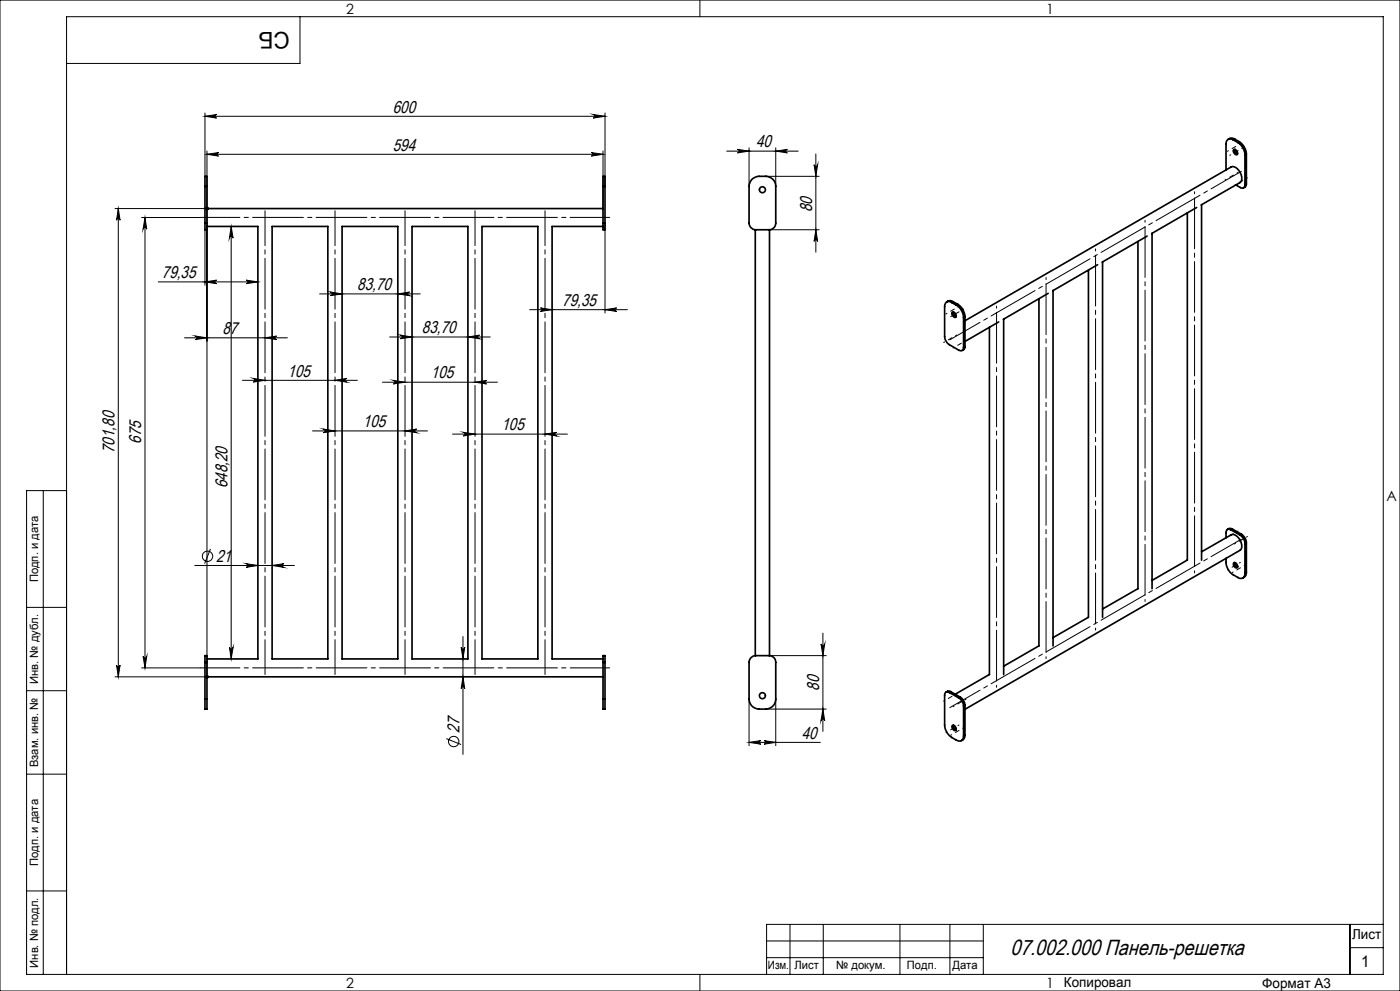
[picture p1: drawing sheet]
<svg xmlns="http://www.w3.org/2000/svg" width="420mm" height="297mm" viewBox="0 0 420 297" stroke-linecap="round" stroke-linejoin="round" font-family="sans-serif">
<g fill="none" stroke="#000" stroke-width=".3">
<path d="M0 0h420v297h-420zM90 5v14h-70M210 0v5M61.5 34.9l3.5-.6a.53 .53 0 0 0-.5 .6 .53 .53 0 0 0 .5 .5zM61.5 33.9v18.9M61.5 34.9h120M178 34.3l3.5 .6-3.5 .5a.53 .53 0 0 0 .5-.5 .53 .53 0 0 0-.5-.6zM181.5 33.9v21.9M62.1 46.2l3.5-.5a.53 .53 0 0 0-.5 .5 .53 .53 0 0 0 .5 .6zM62.1 45.3v156.9M62.1 46.2h118.8M177.4 45.7l3.5 .5-3.5 .6a.53 .53 0 0 0 .5-.6 .53 .53 0 0 0-.5-.5z"/>
<path d="M180.9 45.3v17.2M218 45.3h21.5M221.2 44.8l3.5 .5-3.5 .5a.53 .53 0 0 0 .5-.5 .53 .53 0 0 0-.5-.5zM224.7 44.3v11.5M229.7 52.8h16M232.7 45.3l3.5-.5a.53 .53 0 0 0-.5 .5 .53 .53 0 0 0 .5 .5zM232.7 44.3v11.5M244.2 49.4a.53 .53 0 0 0 .6 .5 .53 .53 0 0 0 .5-.5l-.5 3.4zM244.8 46.1v29.5M34.5 62.5h27.6M35.5 62.5l.5 3.5a.53 .53 0 0 0-.5-.5 .53 .53 0 0 0-.5 .5zM35.5 62.5v140.3"/>
<path d="M42.5 65.2h17.6M43.5 65.2l.5 3.5a.55 .55 0 0 0-.5-.5 .55 .55 0 0 0-.6 .5zM43.5 65.2v135M61.5 68.9v16.6M69.4 67.9l.5 3.5a.55 .55 0 0 0-.5-.5 .55 .55 0 0 0-.6 .5zM69.4 67.9v129.6M181.5 66.9v26.9M230.8 68.9h14.9M244.8 68.9l.5 3.5a.53 .53 0 0 0-.5-.5 .53 .53 0 0 0-.6 .5zM47.4 84.5h30M61.5 84.5l3.5-.5a.53 .53 0 0 0-.5 .5 .53 .53 0 0 0 .5 .5zM73.9 84l3.5 .5-3.5 .5a.53 .53 0 0 0 .5-.5 .53 .53 0 0 0-.5-.5z"/>
<path d="M95.9 88.1h30.2M99.1 87.5l3.5 .6-3.5 .5a.55 .55 0 0 0 .5-.5 .55 .55 0 0 0-.5-.6zM119.3 88.1l3.6-.6a.55 .55 0 0 0-.6 .6 .55 .55 0 0 0 .6 .5zM158.9 92.8h29.3M162.1 92.3l3.5 .5-3.5 .5a.53 .53 0 0 0 .5-.5 .53 .53 0 0 0-.5-.5zM181.5 92.8l3.5-.5a.53 .53 0 0 0-.5 .5 .53 .53 0 0 0 .5 .5zM55.4 101.2h30.8M58.6 100.7l3.5 .5-3.5 .6a.53 .53 0 0 0 .5-.6 .53 .53 0 0 0-.5-.5zM72.7 114h34.5M76 113.4l3.5 .6-3.5 .5a.55 .55 0 0 0 .5-.5 .55 .55 0 0 0-.5-.6zM79.5 101.2l3.5-.5a.53 .53 0 0 0-.5 .5 .53 .53 0 0 0 .5 .6zM100.5 114l3.5-.6a.55 .55 0 0 0-.5 .6 .55 .55 0 0 0 .5 .5z"/>
<path d="M114.8 114.5h34.4M116.9 101h30.2M118 114l3.5 .5-3.5 .6a.53 .53 0 0 0 .5-.6 .53 .53 0 0 0-.5-.5zM120.1 100.4l3.5 .6-3.5 .5a.55 .55 0 0 0 .5-.5 .55 .55 0 0 0-.5-.6zM140.4 101l3.5-.6a.55 .55 0 0 0-.5 .6 .55 .55 0 0 0 .5 .5zM142.5 114.5l3.5-.5a.53 .53 0 0 0-.5 .5 .53 .53 0 0 0 .5 .6zM93.8 129.1h34.4M97 128.6l3.5 .5-3.5 .6a.55 .55 0 0 0 .5-.6 .55 .55 0 0 0-.5-.5zM121.5 129.1l3.5-.5a.55 .55 0 0 0-.5 .5 .55 .55 0 0 0 .5 .6zM135.7 130.1h34.5M139 129.6l3.5 .5-3.5 .6a.55 .55 0 0 0 .5-.6 .55 .55 0 0 0-.5-.5zM163.5 130.1l3.5-.5a.55 .55 0 0 0-.5 .5 .55 .55 0 0 0 .5 .6z"/>
<path d="M13 147v145M20 147h-12v145h407v-287h-395v287M58.4 169.5h29.9M63.1 164.5l-1.7 4.4M73.9 168.9l3.5 .6-3.5 .5a.55 .55 0 0 0 .5-.5 .55 .55 0 0 0-.5-.6zM81.6 169.5l3.5-.6a.55 .55 0 0 0-.5 .6 .55 .55 0 0 0 .5 .5zM8 182h12M35 199.4a.53 .53 0 0 0 .5 .5 .53 .53 0 0 0 .5-.5l-.5 3.4zM42.9 196.7a.55 .55 0 0 0 .6 .5 .55 .55 0 0 0 .5-.5l-.5 3.5zM68.8 194a.55 .55 0 0 0 .6 .5 .55 .55 0 0 0 .5-.5l-.5 3.5zM138.4 194a.53 .53 0 0 0 .5 .5 .53 .53 0 0 0 .5-.5l-.5 3.5zM138.9 190.8v35.3"/>
<path d="M230.8 196.5h17.1M246.3 193a.55 .55 0 0 0 .6 .5 .55 .55 0 0 0 .5-.5l-.5 3.5zM246.9 189.8v29.4M8 207h12M34.5 202.8h27.6M42.5 200.2h17.6M138.9 202.8l.5 3.6a.53 .53 0 0 0-.5-.6 .53 .53 0 0 0-.5 .6zM224.7 209.5v14M229.7 212.5h18.2M232.7 209.5v14M246.9 212.5l.5 3.5a.55 .55 0 0 0-.5-.5 .55 .55 0 0 0-.6 .5zM8 232h12"/>
<path d="M133.9 221.4l4.4 1.7M224.7 222.5l3.5-.5a.53 .53 0 0 0-.5 .5 .53 .53 0 0 0 .5 .5zM224.7 222.5h21.4M229.2 222l3.5 .5-3.5 .5a.53 .53 0 0 0 .5-.5 .53 .53 0 0 0-.5-.5zM8 267h12M237 277v15M247 277v15M270 277v15M285 277v15M295 277v15M405 277v15M415 277h-185v15"/>
<path d="M210 292v5M230 282h65M230 287h65M405 284h10"/>
<circle cx="62.3" cy="166.7" r="1.55"/>
<circle cx="136.1" cy="222.3" r="1.56"/>
</g>
<path d="M61.6 62.5h1M61.7 62.2l.7 .7M62.1 62v1M62.4 62.2l-.7 .7M61.6 202.8h1M61.7 202.5l.7 .7M62.1 202.3v1.1M62.4 202.5l-.7 .7" fill="none" stroke="#000" stroke-width=".7" stroke-linecap="butt"/>
<g fill="none" stroke="#000" stroke-width=".3" stroke-dasharray="15.2 1.3 1.3 1.3" stroke-dashoffset="14.9">
<path d="M367.5 53.9l3.9-2.2M368.2 45.3l3.9-2.2M368.9 46.6l3.9-2.3M370.4 55.5l3.8-2.2M283.8 94.1l3.9-2.3M285.2 94.9l3.9-2.3M283.1 102.7l3.9-2.3M285.9 104.3l3.9-2.3M367.5 161.4l3.9-2.2M368.2 170.8l3.9-2.3M369.6 171.6l3.9-2.2M370.4 163l3.8-2.2"/>
<path d="M283.1 210.1l3.9-2.2M283.8 219.5l3.9-2.2M285.9 211.8l3.9-2.3M285.2 220.3l3.9-2.2"/>
</g>
<path d="M372.4 51.4l-87.5 50.5M372.4 161.6l-87.5 50.5" fill="none" stroke="#000" stroke-width=".3" stroke-dasharray="15.2 1.3 1.3 1.3" stroke-dashoffset="4.7"/>
<path d="M358.4 57.5v114.2M328.7 74.6v114.2M343.5 66v114.3M299 91.7v114.3M313.8 83.2v114.2" fill="none" stroke="#000" stroke-width=".3" stroke-dasharray="15.2 1.3 1.3 1.3" stroke-dashoffset="-1.9"/>
<path d="M182.9 65.2h-122.8M182.9 200.2h-122.8" fill="none" stroke="#000" stroke-width=".3" stroke-dasharray="15.2 1.3 1.3 1.3" stroke-dashoffset="3.4"/>
<path d="M79.5 63.2v139M100.5 63.2v139M121.5 63.2v139M142.5 63.2v139M163.5 63.2v139" fill="none" stroke="#000" stroke-width=".3" stroke-dasharray="15.2 1.3 1.3 1.3" stroke-dashoffset="4.8"/>
<g fill="#000">
<path d="M61.5 34.9l3.5-.6a.53 .53 0 0 0-.5 .6 .53 .53 0 0 0 .5 .5zM178 34.3l3.5 .6-3.5 .5a.53 .53 0 0 0 .5-.5 .53 .53 0 0 0-.5-.6zM76 113.4l3.5 .6-3.5 .5a.55 .55 0 0 0 .5-.5 .55 .55 0 0 0-.5-.6zM100.5 114l3.5-.6a.55 .55 0 0 0-.5 .6 .55 .55 0 0 0 .5 .5zM97 128.6l3.5 .5-3.5 .6a.55 .55 0 0 0 .5-.6 .55 .55 0 0 0-.5-.5zM121.5 129.1l3.5-.5a.55 .55 0 0 0-.5 .5 .55 .55 0 0 0 .5 .6zM118 114l3.5 .5-3.5 .6a.53 .53 0 0 0 .5-.6 .53 .53 0 0 0-.5-.5zM142.5 114.5l3.5-.5a.53 .53 0 0 0-.5 .5 .53 .53 0 0 0 .5 .6zM139 129.6l3.5 .5-3.5 .6a.55 .55 0 0 0 .5-.6 .55 .55 0 0 0-.5-.5zM163.5 130.1l3.5-.5a.55 .55 0 0 0-.5 .5 .55 .55 0 0 0 .5 .6zM162.1 92.3l3.5 .5-3.5 .5a.53 .53 0 0 0 .5-.5 .53 .53 0 0 0-.5-.5zM181.5 92.8l3.5-.5a.53 .53 0 0 0-.5 .5 .53 .53 0 0 0 .5 .5zM120.1 100.4l3.5 .6-3.5 .5a.55 .55 0 0 0 .5-.5 .55 .55 0 0 0-.5-.6zM140.4 101l3.5-.6a.55 .55 0 0 0-.5 .6 .55 .55 0 0 0 .5 .5z"/>
<path d="M177.4 45.7l3.5 .5-3.5 .6a.53 .53 0 0 0 .5-.6 .53 .53 0 0 0-.5-.5zM62.1 46.2l3.5-.5a.53 .53 0 0 0-.5 .5 .53 .53 0 0 0 .5 .6zM79.5 101.2l3.5-.5a.53 .53 0 0 0-.5 .5 .53 .53 0 0 0 .5 .6zM58.6 100.7l3.5 .5-3.5 .6a.53 .53 0 0 0 .5-.6 .53 .53 0 0 0-.5-.5zM81.6 169.5l3.5-.6a.55 .55 0 0 0-.5 .6 .55 .55 0 0 0 .5 .5zM73.9 168.9l3.5 .6-3.5 .5a.55 .55 0 0 0 .5-.5 .55 .55 0 0 0-.5-.6zM119.3 88.1l3.6-.6a.55 .55 0 0 0-.6 .6 .55 .55 0 0 0 .6 .5zM99.1 87.5l3.5 .6-3.5 .5a.55 .55 0 0 0 .5-.5 .55 .55 0 0 0-.5-.6zM73.9 84l3.5 .5-3.5 .5a.53 .53 0 0 0 .5-.5 .53 .53 0 0 0-.5-.5zM61.5 84.5l3.5-.5a.53 .53 0 0 0-.5 .5 .53 .53 0 0 0 .5 .5z"/>
<path d="M221.2 44.8l3.5 .5-3.5 .5a.53 .53 0 0 0 .5-.5 .53 .53 0 0 0-.5-.5zM232.7 45.3l3.5-.5a.53 .53 0 0 0-.5 .5 .53 .53 0 0 0 .5 .5z"/>
<path d="M35.5 62.5l.5 3.5a.53 .53 0 0 0-.5-.5 .53 .53 0 0 0-.5 .5zM35 199.4a.53 .53 0 0 0 .5 .5 .53 .53 0 0 0 .5-.5l-.5 3.4z"/>
<path d="M43.5 65.2l.5 3.5a.55 .55 0 0 0-.5-.5 .55 .55 0 0 0-.6 .5zM42.9 196.7a.55 .55 0 0 0 .6 .5 .55 .55 0 0 0 .5-.5l-.5 3.5zM138.4 194a.53 .53 0 0 0 .5 .5 .53 .53 0 0 0 .5-.5l-.5 3.5zM138.9 202.8l.5 3.6a.53 .53 0 0 0-.5-.6 .53 .53 0 0 0-.5 .6z"/>
<path d="M68.8 194a.55 .55 0 0 0 .6 .5 .55 .55 0 0 0 .5-.5l-.5 3.5zM69.4 67.9l.5 3.5a.55 .55 0 0 0-.5-.5 .55 .55 0 0 0-.6 .5zM244.8 68.9l.5 3.5a.53 .53 0 0 0-.5-.5 .53 .53 0 0 0-.6 .5zM244.2 49.4a.53 .53 0 0 0 .6 .5 .53 .53 0 0 0 .5-.5l-.5 3.4zM246.9 212.5l.5 3.5a.55 .55 0 0 0-.5-.5 .55 .55 0 0 0-.6 .5zM246.3 193a.55 .55 0 0 0 .6 .5 .55 .55 0 0 0 .5-.5l-.5 3.5z"/>
<path d="M224.7 222.5l3.5-.5a.53 .53 0 0 0-.5 .5 .53 .53 0 0 0 .5 .5zM229.2 222l3.5 .5-3.5 .5a.53 .53 0 0 0 .5-.5 .53 .53 0 0 0-.5-.5z"/>
</g>
<g fill="none" stroke="#000" stroke-width=".5">
<path d="M61.5 55.8v-3h.6v3M61.5 55.8h.6M61.5 55.8v11M62.1 55.8v11M180.9 55.8v-3h.6v3M180.9 55.8h.6M180.9 55.8v11M181.5 55.8v11M225.6 53.7l.8-.5a5.2 5.2 0 0 1 3.3-.4 3 3 0 0 1 3 3v11a1.99 1.99 0 0 1-2 2.1h-4a2.05 2.05 0 0 1-2-2.1v-11l.4-1.3zM370 41.9a1.32 1.32 0 0 0-1.6-.1 1.32 1.32 0 0 0-.6 1.3v7.8M370 41.9l1.4 .8M370.1 44.9a.97 .97 0 0 1 1 .4 .97 .97 0 0 1 0 1.1 1.16 1.16 0 0 1-1-1.5z"/>
<path d="M370.4 41.7l-1-.3-1 .4M370.4 41.7l-.4 .2M370.4 41.7l1.4 .8M370.5 44.8a1.33 1.33 0 0 0 .8 1.3M371.4 42.7a4.8 4.8 0 0 1 2.1 3.7M371.8 42.5a4.8 4.8 0 0 1 2.1 3.6M371.8 42.5l-.4 .2M373.5 55.4a.86 .86 0 0 1-.4 .9 .86 .86 0 0 1-1-.1l-1.4-.8M373.5 46.4v9M373.9 55.1l-.2 .8-.6 .4M373.9 46.1l-.4 .3M373.9 55.1l-.4 .3"/>
<path d="M373.9 46.1v9M61.5 66.8v2.1h.6v-2.1M61.5 66.8h.6M62.1 67.9h15.3v129.6h-15.3M62.1 62.5h118.8M81.6 67.9h16.8v129.6h-16.8zM102.6 67.9h16.7v129.6h-16.7zM123.6 67.9h16.8v129.6h-16.8zM144.6 67.9h16.8v129.6h-16.8zM180.9 66.8v2.1h.6v-2.1M180.9 67.9h-15.3v129.6h15.3M180.9 66.8h.6"/>
<path d="M226.6 68.9v127.6M230.9 68.9v127.6M329.3 79.3l-13.5 7.8M330.8 78.5v106.5M341.4 72.4v104.1M344.1 70.8l-13.4 7.8M345.6 69.9v106.6M356.2 63.8v104.1l-10.6 6.1M359 62.2l-13.5 7.8M360.4 61.4l11.6-6.7a2.94 2.94 0 0 0-.9-4.2l-.9-.5h-.8l-79.9 46.1M360.5 61.3v106.6M285.5 90.7a1.28 1.28 0 0 0-1.5-.2 1.28 1.28 0 0 0-.6 1.4v9a3.2 3.2 0 0 0 1.4 2.4l2.8 1.6a.89 .89 0 0 0 1 .1 .89 .89 0 0 0 .5-.9"/>
<path d="M285.5 90.7l1.4 .8M285.7 93.6a.95 .95 0 0 1 1 .4 .95 .95 0 0 1-.1 1.1 1.11 1.11 0 0 1-.9-1.5zM285.9 90.4l-.9-.3-1 .4M285.9 90.4l-.4 .3M285.9 90.4l1.4 .8M286 93.5a1.33 1.33 0 0 0 .8 1.4M286.9 91.5a4.7 4.7 0 0 1 2.2 3.6M287.3 91.2a4.7 4.7 0 0 1 2.2 3.7M287.3 91.2l-.4 .3M289.1 95.1v9M289.5 94.9v9M289.5 94.9l-.4 .2"/>
<path d="M296.8 98.1v104.1M299.6 96.5l-10.1 5.8M301.1 95.6v106.6M311.7 89.5v104.1l-10.6 6.1M314.5 87.9l-13.5 7.8M315.9 87.1v106.5M326.5 81v104l-10.6 6.1M289.5 103.9l-.1 .6-.8 .5M289.5 103.9l-.4 .2M369.3 158.8a.88 .88 0 0 0-1.1-.1 .88 .88 0 0 0-.4 .9v1.5M369.3 158.8l2.8 1.6M369.7 158.5l-.8-.1-.7 .3"/>
<path d="M369.7 158.5l-.4 .3M369.7 158.5l2.8 1.7M341.4 176.4l-10.6 6.1M360.5 165.4l8.8-5.1a2.65 2.65 0 0 1 3 2.2 1.93 1.93 0 0 1-.3 2.4l-82.5 47.7M367.8 167.3a5 5 0 0 0 2.2 5 3.8 3.8 0 0 0 2.3 1.1l.8-.3 .4-1.3M370.1 168.7a.97 .97 0 0 1 1 .4 .97 .97 0 0 1 0 1.1 1.16 1.16 0 0 1-1-1.5zM370.5 168.6a1.33 1.33 0 0 0 .8 1.4M372.1 160.4a3.2 3.2 0 0 1 1.4 2.5M372.5 160.2a3.2 3.2 0 0 1 1.4 2.4M372.5 160.2l-.4 .2M373.5 162.9v8.9M373.9 171.6l-.2 1-.8 .6"/>
<path d="M373.9 162.6v9M373.9 162.6l-.4 .3M373.9 171.6l-.4 .2M61.5 198.5v-2h.6v2M61.5 198.5h.6M61.5 198.5v11M62.1 198.5v11M180.9 198.5v-2h.6v2M180.9 198.5v11M180.9 198.5h.6M181.5 198.5v11M225.3 197.1l1-.6h4.4a1.99 1.99 0 0 1 2 2v11a3 3 0 0 1-3 3 5.2 5.2 0 0 1-3.3-.3l-1.1-.9-.6-1.8v-11z"/>
<path d="M61.5 209.5v3h.6v-3M61.5 209.5h.6M62.1 202.8h118.8M180.9 209.5v3h.6v-3M180.9 209.5h.6M284.8 207.5a.86 .86 0 0 0-1-.1 .86 .86 0 0 0-.4 .9v9a4.8 4.8 0 0 0 2.1 3.7l1.4 .8a1.32 1.32 0 0 0 1.5 .2 1.32 1.32 0 0 0 .7-1.4M284.8 207.5l2.8 1.7M285.2 207.3l-.5-.2-.9 .3M285.2 207.3l-.4 .2M285.2 207.3l2.8 1.6M285.7 217.4a.95 .95 0 0 1 1 .5 .95 .95 0 0 1-.1 1 1.11 1.11 0 0 1-.9-1.5zM286 217.3a1.33 1.33 0 0 0 .8 1.4"/>
<path d="M287.6 209.2a3.1 3.1 0 0 1 1.5 2.4M288 208.9a3.1 3.1 0 0 1 1.5 2.5M288 208.9l-.4 .3M289.1 211.6v9M289.5 211.4l-.4 .2M289.5 211.4v8.9M296.8 202.1l-10.2 6M289.5 220.3l-.3 1-.8 .7M289.5 220.3l-.4 .3"/>
<circle cx="228.7" cy="56.9" r=".89"/>
<circle cx="228.7" cy="208.5" r=".9"/>
</g>
<text font-size="6.9" x="86.9" y="9.4" transform="rotate(-180 86.9 9.4)">СБ</text>
<text font-size="6.6" x="303.1" y="286.2">07.002.000 Панель-решетка</text>
<g font-size="5.1">
<text x="117.8" y="33.7">600</text>
<text x="117.8" y="45.1">594</text>
<text x="226.8" y="44.2">40</text>
<text x="243.7" y="63.6" transform="rotate(-90 243.7 63.6)">80</text>
<text x="48.6" y="83.4">79,35</text>
<text x="107.2" y="86.9">83,70</text>
<text x="168.7" y="91.7">79,35</text>
<text x="66.7" y="100.1">87</text>
<text x="126.6" y="99.9">83,70</text>
<text x="86.3" y="112.8">105</text>
<text x="129.3" y="113.4">105</text>
<text x="108.9" y="128">105</text>
<text x="150.4" y="129">105</text>
<text x="34.4" y="135.8" transform="rotate(-90 34.4 135.8)">701,80</text>
<text x="42.4" y="133" transform="rotate(-90 42.4 133)">675</text>
<text x="68.3" y="146.4" transform="rotate(-90 68.3 146.4)">648,20</text>
<text x="64.8" y="168.4">21</text>
<text x="245.8" y="207.1" transform="rotate(-90 245.8 207.1)">80</text>
<text x="137.8" y="219.7" transform="rotate(-90 137.8 219.7)">27</text>
<text x="240.5" y="221.4">40</text>
</g>
<text font-size="4.8" x="408.3" y="289.7">1</text>
<g font-size="4.2">
<text x="103.8" y="4.2">2</text>
<text x="313.8" y="4.2">1</text>
<text x="415.9" y="150.2">A</text>
<text x="103.8" y="296.2">2</text>
<text x="313.8" y="296.2">1</text>
</g>
<g font-size="4.1">
<text x="405.6" y="281.5">Лист</text>
<text x="319.2" y="295.9">Копировал</text>
<text x="378.7" y="296">Формат А3</text>
</g>
<g font-size="3.4">
<text x="11.4" y="174.5" transform="rotate(-90 11.4 174.5)">Подп. и дата</text>
<text x="11.4" y="205" transform="rotate(-90 11.4 205)">Инв. № дубл.</text>
<text x="11.4" y="229.9" transform="rotate(-90 11.4 229.9)">Взам. инв. №</text>
<text x="11.4" y="259.5" transform="rotate(-90 11.4 259.5)">Подп. и дата</text>
<text x="11.4" y="290" transform="rotate(-90 11.4 290)">Инв. № подл.</text>
<text x="230.4" y="290.4">Изм.</text>
<text x="238.3" y="290.4">Лист</text>
<text x="250.9" y="290.4">№ докум.</text>
<text x="272.1" y="290.4">Подп.</text>
<text x="285.7" y="290.5">Дата</text>
</g>
</svg>
